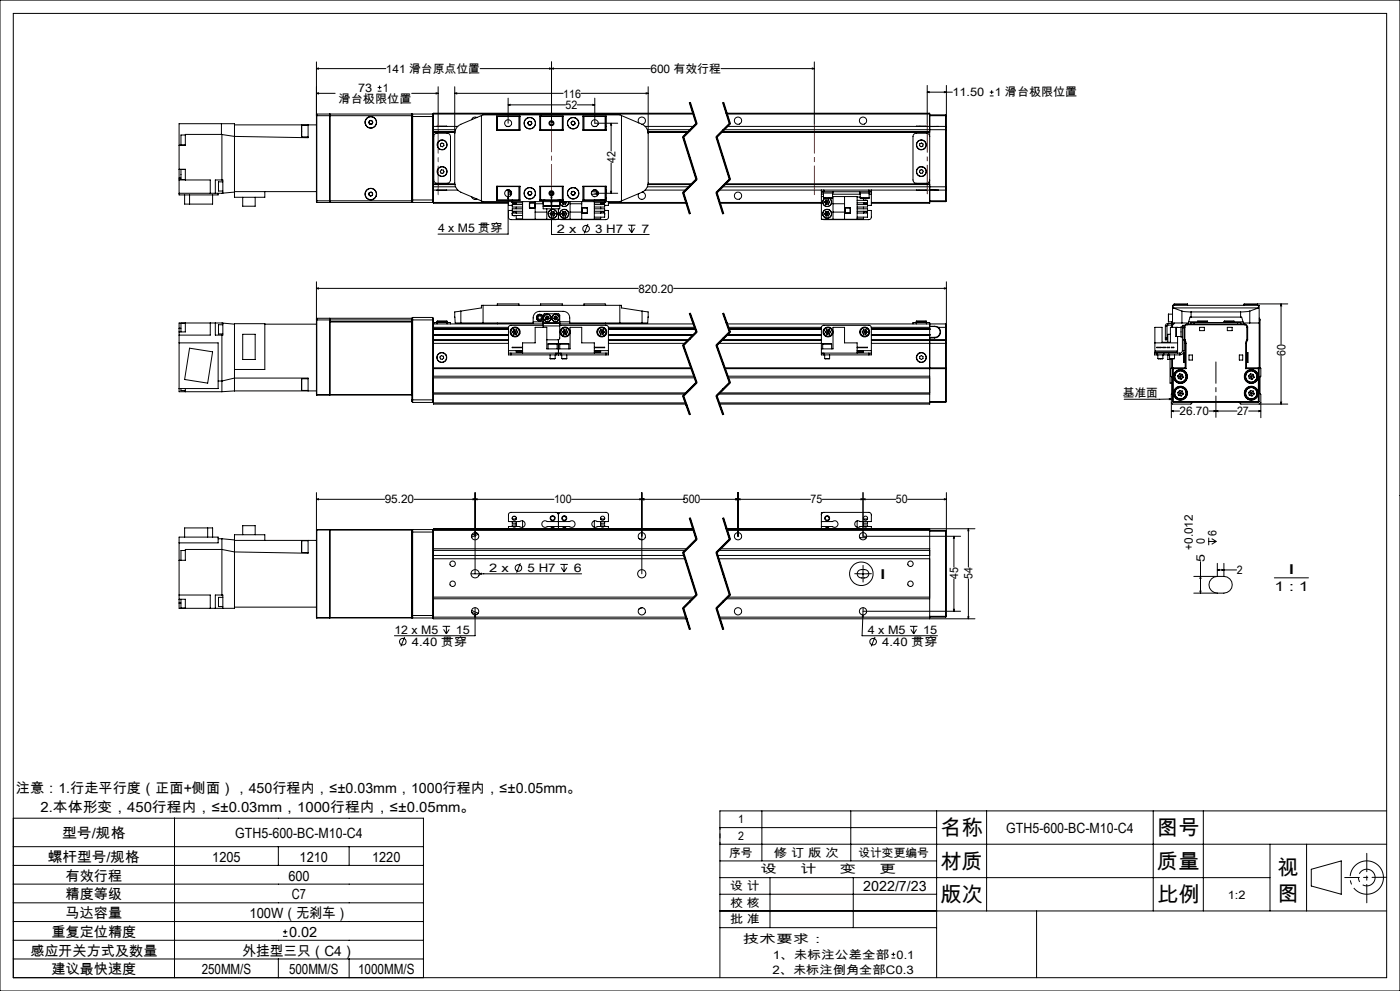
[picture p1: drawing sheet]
<svg xmlns="http://www.w3.org/2000/svg" width="420mm" height="297mm" viewBox="0 0 420 297" stroke-linecap="round" stroke-linejoin="round" font-family="sans-serif">
<g fill="none" stroke="#000" stroke-width=".3">
<path d="M0 0h420v297h-420zM4 4h412v289h-412zM94.9 18.6v41.6M165.5 18.6v18.3M244.3 18.6v18.8M66.4 37.1v3.2M70.3 37.4h24.6M90.5 37.5v3.5M90.5 37.5h1.9M92.4 37.4v3.9l-22.1-.4-3.7-.6M94.9 20.6l.6-.2v.3zM94.9 28l.6-.2v.3z"/>
<path d="M94.9 28h5.6M94.9 20.6h20.8M95 34.2v26.5M95 34.2l-.1 .5h28.6M95 34.2h28.5M98.9 34.3l-.1 26.4M98.9 34.3v26.3M98.9 34.3l.1 26.4M110.7 36.8l.3 .4M110.9 36.2l-.2 .6M111.4 36.1l.4 .5M111.4 36.1l-.5 .1"/>
<path d="M111.6 37.1l-.6 .1M111.8 36.6l-.2 .5M113.3 27.3h1.1M113.3 26.2h1.1M113.9 25.6v1.2M123.5 34.7v25.5M123.5 28h7.9M123.5 34.2v.5M123.5 34.4v.5M123.5 34.2v.2M123.5 34.9v25M123.5 34.9h6.5"/>
<path d="M123.8 34.2v26.5M123.8 34.2h6M123.8 34.2l-.3 .2M129.8 34.2v26.5M129.8 34.2l.2 .2M130 34.4v.5M130 34.2v.2M130 34.9v25M130 37.9h7.3M130 39.6h6.5M130 39.7h6.5M130 34.2h78"/>
<path d="M130 38.9h6.7M130 39.5h6.5M130.8 27.8l.6 .2-.6 .1zM131.1 37.9h2.9M131.4 26v11.4M136.4 28l.6-.2v.3zM136.4 26l.1 29.4 .4 1.1 .9 .8 6.6 2.9M136.4 28h32.5M143.1 35.2h-.2a1.1 1.1 0 0 0-1.4 .7M144.4 34.6l-6.1 2.6a3.1 3.1 0 0 0-1.9 2.8M144.4 34.6v25.6M144.4 34.6l.5-.2h41l.5 .2"/>
<path d="M149 37.9h.2M149 38.9h.2M149 34.8h7v4.2h-7zM149.2 38.9h6.8M152 37.9h.9M152.4 31.4l.6-.1v.3zM152.4 29.4v7.5M152.4 31.4h17.3M155.7 34.9v4M156 34.9h-6.8v4.1M158.4 36.9l.2 .5M158.6 37.4h.6"/>
<path d="M158.7 36.4l-.3 .5M158.7 36.4h.5M159.2 36.4l.3 .5M159.5 36.9l-.3 .5M161.9 34.8h7v4.2h-7zM161.9 34.9h7M161.9 38.9h7M162.2 34.9v4M162.3 34.8l.1 .1M164.9 20.4l.6 .2-.6 .1zM165.5 20.6l.6-.2v.3zM168.7 34.9v4"/>
<path d="M171.4 36.7l.1 .6M171.5 37.3l.5 .2M171.8 36.3l.6 .2M171.8 36.3l-.4 .4M172.4 36.5l.1 .6M172.5 37.1l-.5 .4M173.2 31.4h5.2M174.3 28h20.2M174.9 34.9h6.8v4.1M174.9 34.8h7v4.2h-7zM174.9 38.9h6.8M175.2 34.9v4"/>
<path d="M177.8 31.3l.6 .1-.6 .2zM178 37.9h.9M178.4 29.4v7.5h6.9M181.5 34.9v4M181.7 37.9h.2M181.7 38.9h.2M183.3 36.9v8.4M183.3 36.9l.2 .6h-.3zM186.4 34.6l6.2 2.6a3.1 3.1 0 0 1 1.9 2.8M186.4 34.6v25.6M191.7 36.9a1.1 1.1 0 0 1 .3-1.7 1.1 1.1 0 0 1 1.6 .6 1.1 1.1 0 0 1-.9 1.4M193.5 37.9h14.6"/>
<path d="M193.9 27.8l.6 .2-.6 .1zM194.2 38.9h13M194.4 39.5h12.1M194.4 39.6h12M194.4 39.7h11.9M194.5 26l-.1 29.4-.5 1.1-.8 .8-6.7 2.9M195.1 20.6h-51.1M206.8 30.8l2 6.3M207 30.7l2 6.4-4 4 4 12.6-4 4 2 6.4M207.1 30.7l2 6.3M207.9 33.9h-77.9v.3M208.8 36.9l-4 4"/>
<path d="M209.1 37.2l-4 4M216.3 20.6h28M216.4 39.7h62.5M216.4 39.6h62.5M216.5 39.5h62.4M216.8 30.8l2 6.3M217 30.7l2 6.4-4 4 4 12.6-4 4 2 6.4M217.1 30.7l2 6.3M217.1 38.9h66.6M217.9 33.9h61v.3M218 34.2h60.9M218.2 37.9h62.2"/>
<path d="M218.8 36.9l-4 4M219.1 37.2l-4 4M243.7 20.4l.6 .2-.6 .1zM274.9 37.9h3M278.2 27.6l.6-.1v.3zM278.2 27.6h7.5M278.2 25.6v11.5M278.9 34.2v4.7M278.9 38.9v17.1M278.9 34.4h4.8M278.9 34.7h4.8M280.4 37.9h-1.5v1"/>
<path d="M280.4 37.9h1.1M280.4 37.9h.1M281.5 37.9h-1.1M281.5 37.9h2.2M283.3 27.5l.6 .1-.6 .2zM283.7 37.9v1M283.7 37.9l.2 .2M283.7 38.9h.2M283.7 34.4l.2 .3h-.2M283.7 34.4v.3M283.7 34.7v3.2M283.7 38.9v17.1"/>
<path d="M283.9 25.6v12.5M283.9 38.1v.8M283.9 38.9v17.1M296.9 28.7h1.2M296.9 27.6h1.2M297.5 27.1v1.1M53.7 50.7v2.7M53.7 50.7v-13.6h16.6v22h9.1v-1.7M53.7 53.4v5h11.7v-.5M53.7 53.9h9.4v4M53.7 50.7h1.9v3.2M53.7 53.4h.6"/>
<path d="M55.4 58.4v2.8h8.4v-2.8M55.6 50.8h-1.3v3h1.3M55.6 40.5h-1.3v3h1.3M56.9 58.4v2.8M66.4 40.3h-10.8v3.2h-1.9M66.4 40.3h.2M66.6 40.3v13.6M66.9 54.5h-1.4v2.8h1.4M66.9 57.9h-13.2M66.9 57.9v-4h-2.3v4M70.3 57.4h24.6M70.3 57.6l-3.4 .3"/>
<path d="M72.8 59.1v2.7h3.8v-2.7M90.5 41h1.9M110.7 58.4l.5 .3M110.8 57.8l-.1 .6M111.3 57.6l.5 .4M111.3 57.6l-.5 .2M111.7 58.5l-.5 .2M111.8 58l-.1 .5M123.5 59.9v.5M123.5 59.9h6.5M130 59.9v.5M130 55.2h6.5"/>
<path d="M130 57h7.3M130 56h6.7M130 55.3h6.5M130.4 40.2l.6-.3h3.1a1.02 1.02 0 0 1 1 1v13a1.02 1.02 0 0 1-1 1h-3a.96 .96 0 0 1-1-1v-13.2zM131.1 57h2.9M132.1 43.2l.5-.3 .5 .2 .1 .5-.5 .4-.5-.2zM132.4 50.9l.6 .1 .2 .5-.3 .5-.6-.1-.2-.5zM141.5 58.9a1.09 1.09 0 0 0 1.6 .7M149 57h.2M149 55.8h7v4.2h-7zM149 56h.2M149.2 55.8v4.1h6.8"/>
<path d="M149.2 55.9h6.8M152 57h.5M152.4 59l.2 .6h-.3zM152.4 56.9v13.3h-21M152.5 57.5h.8M152.5 57h.4M152.5 57.5v.7M152.5 57v.5M152.5 58.2v.8M152.5 59.9v.1M152.5 58.2h.7M153 57.5v.4h.5"/>
<path d="M153.2 57.9v.8M153.3 57.3v.2M153.3 57.5h.1M153.7 59.9v.1M155.7 55.9v4M158.4 58l.3 .4M158.6 57.4l-.2 .6M158.7 58.4h.5M159.2 57.4l.3 .5M159.2 57.4h-.6M159.5 57.9l-.3 .5M161.9 55.8h7v4.2h-7z"/>
<path d="M161.9 59.9h7M161.9 55.9h7M162.2 55.9v4M162.4 59.9l-.1 .1M162.9 59.9v.1M163.4 59.9v.1M164.9 57.9h1M165.2 57.5h.5M165.5 58.7l.1 .6h-.3zM165.5 57.2v13.1h29.3M167.4 59.9v.1M167.9 59.9v.1"/>
<path d="M168.1 59.9l-.1 .1M168.2 59.9l-.1 .1M168.7 55.9v4M168.9 60h-.1M171.4 58.1l.4 .4M171.6 57.5l-.2 .6M172.1 57.4l.4 .4M172.1 57.4l-.5 .1M172.3 58.3l-.5 .2M172.5 57.8l-.2 .5M174.9 55.8h7v4.2h-7zM174.9 55.9h6.8"/>
<path d="M175.2 55.9v4M177.4 58.2h1.8M177.5 57.5h1.9M178 57h.9M178.1 58.9h.2M178.3 59.9v.1M178.4 57.9h6.9M179 57.5v.4h.5M179.2 57.9v.8M180.2 59.9v.1M181.5 55.9v4M181.7 59.4h.2"/>
<path d="M181.7 59.3h.2M181.7 55.8v4.1h-6.8M181.7 57h.2M181.7 57.5h.2M181.7 56h.2M181.7 57.9h.2M181.8 57v.5M183.2 57.3h.3l-.2 .6zM183.3 48.8v9.1M192.7 57.6a1.11 1.11 0 0 1 .9 1.4 1.11 1.11 0 0 1-1.6 .7 1.11 1.11 0 0 1-.3-1.7M193.5 57h12.2M194.2 56h12.5"/>
<path d="M194.4 55.3h13M204.8 41.1l4 12.7M204.8 57.8l2 6.3M205.1 41l4 12.7M205.1 57.7l2 6.3M207.5 55.2h-13.1M208.8 53.6l-4 4M209.1 53.9l-4 4M214.8 41.1l4 12.7M214.8 57.8l2 6.3M215.1 41l4 12.7M215.1 57.7l2 6.3"/>
<path d="M215.7 57h30.7M216.7 56h67M217.4 55.3h61.5M217.5 55.2h61.4M218.8 53.6l-4 4M219.1 53.9l-4 4M246.4 57.5h.8M246.4 57h.8M246.4 57.5v.7M246.4 58.2v7.5h10.7v-6.8h-7.3M246.4 57v.5M246.4 58.9h.7"/>
<path d="M246.4 58.2h.7M246.9 57.5v.4h3v-.4M247.1 59.3h2.7M247.1 57.9v1.4M247.2 57v.5M247.2 57h13.5M247.2 57.5h13.5M247.5 59.4l-.6 .7-.1 .5M247.7 59.4l-.5 .3-.4 .9M247.8 59.9l-.4 .7M247.8 59.9l.7 1.3M248.5 59.9h-.7"/>
<path d="M248.5 59.9l.4 .7M248.5 59.9l-.7 1.3M248.6 59.4a1.3 1.3 0 0 1 .3 2.3 1.3 1.3 0 0 1-2.1-1.1M248.8 59.4a1.35 1.35 0 0 1 .1 2.3 1.35 1.35 0 0 1-2.1-1.1M249.8 57.9v1.4M249.8 58.2h8.3M249.9 58.9v6.8M253.4 58.9v6.8M257.1 59.1h1M257.9 57.5v.4h3v-.4M258.1 59.3v.1M258.1 59.3h2.6"/>
<path d="M258.1 57.9v1.4M258.1 59.4h.1M259 59.4v.6M260.7 57.5h.7M260.7 57h.7M260.7 57v.5M260.7 59.3l-2.6 .1M260.7 57.9v1.4M260.7 58.2h.7M261.4 57h19M261.4 57.5v.7M261.4 57v.5"/>
<path d="M261.4 58.2v3.4h-1.2M274.9 57h3M275.9 43.1l.6-.2 .4 .3v.6l-.6 .2-.4-.4zM276 51l.6-.1 .4 .4-.2 .6-.6 .1-.4-.5zM278.9 40.9a.96 .96 0 0 0-1-1h-3a.96 .96 0 0 0-1 1v13a.96 .96 0 0 0 1 1h3a.96 .96 0 0 0 1-1M278.9 56v4.7M278.9 56v.9h1.5M280.4 56.9l1.1 .1M280.4 57h1.1M280.4 56.9v.1M281.5 57h2.2M283.7 56h.2"/>
<path d="M283.7 56v1M283.7 57v3.2M283.9 56v.7M283.9 56.7l-.2 .3M283.9 56.7v3.5M94.9 60.2l.1 .5M94.9 60.2h28.6M95 60.7h3.8M98.9 60.6h.1M98.9 60.6l-.1 .1M98.9 60.6l.1 .1M99 60.7h24.5"/>
<path d="M123.5 60.2v.5M123.5 60.6h.1M123.5 60.4v.2M123.5 60.6v.1M123.5 60.4l.3 .3M123.8 60.7h6M130 60.7v.2h22.5M130 60.4v.3M130 60.7h22.5M130 60.4l-.2 .3M144.4 60.2l.5 .2h41l.5-.2M152.5 60.4v1.2h1.2"/>
<path d="M153.7 63.1h-1.2l.1 2.3 .7 .4 13.8-.1M153.7 60.7h.1M153.7 60.4v.4M153.7 63.8v.8h3.1M153.7 63.8h3.1M153.7 60.8h3.1M153.7 60.8a.61 .61 0 0 0 .6 .4 .61 .61 0 0 0 .6-.4v.5M153.8 60.9h1M154 64.6h.6M154.9 63.3v.5a.63 .63 0 0 0-.6-.3 .63 .63 0 0 0-.6 .3M154.9 62.1v.5M154.9 64.6v1h1.9"/>
<path d="M156.8 60.4v5.3h21.5v-5.3M156.8 61.3h-3.1v.8h3.1M156.8 62.6h-3.1v.7h3.1M158.8 60.8h1.6v1.6h-1.6zM158.9 60.8h1.5v1.5h-1.5zM160.5 60.4v5.3M160.5 63.6h3.5M160.5 61.1h2.4M162.9 60.4v.3M162.9 61.8v.8h5v-.8M162.9 60.7v1.1M162.9 60.7h.1"/>
<path d="M162.9 61.8h5M163 61.6h2.3M163 60.4v1.2M164 62.6v3.1M165 64.1h1.5M165 64.1l.4 .6M165.3 60.7h.2M165.3 60.4v1.2M165.4 63.4h.8M165.4 64.7h.8M165.4 63.4l-.4 .7M165.4 63.4l.4 .7"/>
<path d="M165.5 61.6l1.4 .1M165.5 61.6h1.4M165.5 60.4v1.2M165.8 64.1l.4 .6M165.8 64.1l-.4 .6M166.2 63.4l.3 .7M166.2 63.4l-.4 .7M166.5 64.1l-.3 .6M166.9 61.6h1M167.5 62.6v3.1M167.9 61.6l-1 .1M167.9 60.7h.1"/>
<path d="M167.9 60.4v1.2M167.9 60.7v1.1M168 60.4a1.3 1.3 0 0 0 1.3 1.5 1.3 1.3 0 0 0 1.3-1.5M168.5 60.6h1.5M168.5 64.1h1.5M168.5 64.1l.4 .6M168.5 60.6l.4 .6M168.6 60.4l-.1 .2M168.9 63.4h.8M168.9 61.2h.8M168.9 63.4l-.4 .7M168.9 64.7h.8"/>
<path d="M168.9 63.4l.4 .7M169.2 60.4l.1 .2M169.3 64.1l.4 .6M169.3 64.1l-.4 .6M169.3 60.6l.4 .6M169.3 60.6l-.4 .6M169.4 60.4l-.1 .2M169.7 63.4l.3 .7M169.7 63.4l-.4 .7M170 60.4v.2M170 64.1l-.3 .6M170 60.6l-.3 .6"/>
<path d="M170.6 60.4a1.36 1.36 0 0 1-1.3 1.5 1.36 1.36 0 0 1-1.4-1.5v.3M171 60.4v5.3M171 63.6h3.5M171 61.1h3.5M174.5 60.4v5.3M174.6 62.3h1.6v1.6h-1.6zM174.7 62.3h1.5v1.5h-1.5zM176.4 67.1l-1.1 2.9M178.3 61.3h3.1v.8h-3.1M178.3 62.6h3.1v.7h-3.1M178.3 63.8h3.1v1.3h-3.1M178.3 60.8h3.1"/>
<path d="M180.2 63.3v.5a.63 .63 0 0 1 .6-.3 .63 .63 0 0 1 .6 .3M180.2 62.1v.5M180.2 65.1v.5h-1.9M180.3 60.9h1M180.4 60h.7M181.4 60.8a.61 .61 0 0 1-.6 .4 .61 .61 0 0 1-.6-.4v.5M181.4 60h.1M181.4 60.4v.3zM181.4 63.9v.3M181.4 63.1h1.1v2.3l-.7 .4-13.9-.1M181.4 60.7h.1M182.5 60.4v1.2h-1.1"/>
<path d="M182.5 60.9h23.5M182.5 60.7h23.3M188.4 67.5h2.2M188.7 68.4l.8 1.3M189.5 67.5v2.2M190.4 68.4l-.9 1.3M215.9 60.7h30.5M215.9 60.9h30.5M247.4 60.6l.4 .6M247.4 60.6h1.5M247.4 64.1l.4 .6M247.8 63.4h.7"/>
<path d="M247.8 63.4l-.4 .7M247.8 63.4l.7 1.3M248.1 64.1h-.7M248.1 64.1h.8M248.1 64.1l-.3 .6M248.5 63.4l.4 .7M248.5 63.4l-.4 .7M248.5 61.2h-.7M248.5 64.7h-.7M248.9 60.6l-.4 .6M248.9 64.1l-.4 .6M249.9 63.6h3.5"/>
<path d="M249.9 61.1h3.5M253.5 62.3h1.6v1.6h-1.6zM255.1 62.3h-1.6v1.5h1.6M257.1 60h3.1v.8M257.1 61.3h3.1v.8h-3.1M257.1 62.6h3.1v.7h-3.1M257.1 63.8h3.1M257.1 60.8h3.1M259 63.3l.1 .5a.63 .63 0 0 1 .6-.3 .63 .63 0 0 1 .5 .3M259 62.1v.5M259 65.1v.5h-1.9M259.2 60.9h1"/>
<path d="M259.3 60h.7M260.2 60.8a.61 .61 0 0 1-.5 .4 .61 .61 0 0 1-.6-.4l-.1 .5M260.2 60.4v.3M260.2 63.9v.3M260.2 63.1h1.2l-.1 2.3-.6 .4-13.9-.1M260.2 63.8v1.3h-3.1M260.2 60.7h.1M261.4 60.7h17.5M278.9 60.7v.2h-17.5M278.9 60.2h4.8M278.9 60.4h4.8M283.7 60.2h.2"/>
<path d="M283.7 60.2v.2M283.9 60.2l-.2 .2M53.7 98.4v1.1M53.7 99.5v17.9h12.9M53.7 98.4h.6M55.6 96.9h-1.3v2.6M55.6 96.8v2.7h-1.9M63.1 96.8v3.6h-9.4M64.6 96.8v3.6h2.3v-3.6M66.9 97.3h-1.4v2.8h1.4M66.9 96.8h-13.2v1.6M66.9 96.8l3.4 .4"/>
<path d="M79.4 97.2h15.5M94.9 86.4l.6-.1v.3zM94.9 84.5v33.8M94.9 86.4h96.6M95 95.4l-.1 .5h35.1M95 95.4v23M95 95.4h3.8M98.8 95.4v23M98.8 95.4l.1 23h24.6M98.9 96.4h24.6zM123.8 95.1v25.5M123.8 95.1l-.3 .3v24.4"/>
<path d="M123.8 95.1h6M129.8 95.1v25.5M129.8 95.1l.2 .3v.5M130 97.1h32.9M130 98.6h22.5M130 98.7h22.5M130 98.1h22.5M130 98.5h22.5M130 95.9v14.3M131.1 96.6l.1 .1M131.1 96.3h3M131.1 96.7h-1v.4"/>
<path d="M131.1 96.6h3M131.1 96.7h3M131.1 96.3v.3M131.1 96.7v.4M134.1 96.6v.1M134.1 96.7h1v.4M134.1 96.3v.3M134.1 96.7v.4M136.4 95h.1M136.5 95l.1 1.8h1.7M138.3 96.8h21.6a3.4 3.4 0 0 1 .6-2.9l1.4-.6h7a1.93 1.93 0 0 1 2 2v1.5h21.7M138.3 93.2l-1.9 .3v1.5"/>
<path d="M138.3 93.2l6.1-.9v-.8h42v.8l6.2 .9M138.3 93.2v3.6M144.9 91.5v5.3M149.2 91.5v-.4h6.5v.4M149.2 96.8v.3M153.8 99.4l.3 .7M153.8 99.4l.8 .1M154.2 98.8l.8 .1M154.2 98.8l-.4 .6M154.2 98.8l.4 .7M154.6 99.5l.7 .1M154.6 99.5l.3 .7"/>
<path d="M154.6 99.5l-.5 .6M155 98.9l.3 .7M155 98.9l-.4 .6M155.3 99.6l-.4 .6M159.9 96.4h3M162.2 91.5v-.4h6.5v.4M162.9 96.9v.8M162.9 96.7v.2M162.9 96.7v-2.3l.4-.4 4.4 .1 .2 .3v2.3M162.9 97.5l-10 .1-.4 .5v7M162.9 96.7h5M162.9 96.9h5"/>
<path d="M162.9 97.7h5M162.9 97.7v.4M163.7 95.1l.1 .6M163.7 95.1l.5 .2M163.8 95.7l.5 .1M164.1 94.7l.5 .2M164.1 94.7l-.4 .4M164.1 94.7l.2 1.1M164.2 95.3l-.4 .4M164.2 95.3l.5 .2M164.6 94.9l.1 .6M164.6 94.9l-.4 .4"/>
<path d="M164.7 95.5l-.4 .3M166.2 95.5l.4 .3M166.3 94.9l-.1 .6M166.3 94.9l.4 .4M166.7 95.3l.4 .4M166.7 95.3l-.5 .2M166.8 94.7l-.5 .2M166.8 94.7l.4 .4M166.8 94.7l-.2 1.1M167.1 95.7l-.5 .1M167.2 95.1l-.1 .6M167.2 95.1l-.5 .2"/>
<path d="M167.9 96.9v.8M167.9 97.7v3.9l-.5 .2h-3.4M167.9 96.7v.2M167.9 97.6h14.3l.3 .5v7M167.9 97.1h40.2M167.9 96.4h3M168.8 99.4l.3 .7M168.8 99.4l.7 .1M169.2 98.8l.8 .1M169.2 98.8l-.4 .6M169.2 98.8l.3 .7M169.5 99.5l.8 .1"/>
<path d="M169.5 99.5l.4 .7M169.5 99.5l-.4 .6M170 98.9l.3 .7M170 98.9l-.5 .6M170.3 99.6l-.4 .6M175.2 91.5v-.4h6.3l.2 .4M179.8 99.4l.3 .7M179.8 99.4l.8 .1M180.2 98.8l.8 .1M180.2 98.8l-.4 .6M180.2 98.8l.4 .7M180.6 99.5l.7 .1"/>
<path d="M180.6 99.5l.3 .7M180.6 99.5l-.5 .6M181 98.9l.3 .7M181 98.9l-.4 .6M181.3 99.6l-.4 .6M181.7 96.8v.3M182.5 98.6h26.1M182.5 98.7h26.2M182.5 98.1h25.9M182.5 98.5h26.1M185.9 91.5v5.3M192.6 93.2l1.9 .3-.2 3.3h-1.7"/>
<path d="M192.6 93.2v3.6M202.1 86.4h81.8M206.8 94l2 5.5M207 93.9l2 5.6-4 4 4 11.2-4 4 2 5.6M207.1 93.8l1 2.8M208.1 96.6l1 2.8zM208.8 99.4l-4 4M209.1 99.6l-4 4M216.8 94l2 5.5M217 93.9l2 5.6-4 4 4 11.2-4 4 2 5.6M217.1 93.8l2 5.6M218.1 97.1h65.6"/>
<path d="M218.4 98.1h28M218.6 98.5h27.8M218.6 98.6h27.8M218.7 98.7h27.7M218.8 99.4l-4 4M219.1 99.6l-4 4M247.6 99.6l.5 .6M248 98.9l-.4 .7M248 98.9l.4 .6M248.4 99.5l-.8 .1M248.4 99.5l.4 .6M248.4 99.5l-.3 .7"/>
<path d="M248.7 98.8l-.7 .1M248.7 98.8l.5 .6M248.7 98.8l-.3 .7M249.2 99.4l-.4 .7M249.2 99.4l-.8 .1M258.7 99.5l.3 .7M258.7 99.5h.7M259 98.8h.8M259 98.8l-.3 .7M259 98.8l.4 .7M259.4 99.5h.7M259.4 99.5l.4 .7"/>
<path d="M259.4 99.5l-.4 .7M259.8 98.8l.3 .7M259.8 98.8l-.4 .7M260.1 99.5l-.3 .7M261.4 98.1h17.5M261.4 98.6h17.5M261.4 98.7h17.5M261.4 98.5h17.5M274.9 96.3h3M274.9 96.6l.1 .1M274.9 96.7h-1v.4M274.9 96.6h3"/>
<path d="M274.9 96.3v.3M274.9 96.7v.4M274.9 96.7h3M277.9 96.6l-.1 .1M277.9 96.7h1v.4M277.9 96.3v.3M277.9 96.7v.4M278.9 97.1v1M278.9 98.5v.1M278.9 98.6h.1M278.9 97.1v.7h1.5M278.9 98.1v.4"/>
<path d="M278.9 98.6v1.8M278.9 97.9h1.5M280.4 97.9a1.62 1.62 0 0 1 1.6 1.6 1.62 1.62 0 0 1-1.6 1.6M280.4 97.8l1.1 .3M280.4 97.8v.1M281.5 98.1a1.77 1.77 0 0 1 .6 2 1.77 1.77 0 0 1-1.7 1.2M281.5 98.1h2.2M283.3 86.3l.6 .1-.6 .2zM283.7 97.1v1M283.7 97.1l.2 .2v.8h-.2M283.7 98.1v3.7M283.9 84.5v17.3"/>
<path d="M349.6 97.7h.5M349.6 97.7v3.6M350.1 97.7v3.6M350.3 96.9l-.5 .3-.2 .5M350.3 97.4l-.2 .3M350.3 96.9v.5M350.5 94.2l.1 2.2M350.5 94.2h.1M350.6 94.2h-.1M350.6 94.2v2.2M350.6 96.4h1.2M350.6 94.2h1.2"/>
<path d="M351.5 96.4v1.7M351.8 96.7l-.2 .2h-1.3M351.8 97.4v.7M352 92.3h25.5M352 92.3l2.6 .9M352 91.5v.8M352.2 96.8l-.4 .6h-1.5M352.2 91.5v-.4h4.1v.4M352.2 91.3h4.1M352.8 98.1v2.8M352.8 98.1h1.5M353.3 98.1h-2.2v4.5h-2.5v-4.5h-2.1v7.7"/>
<path d="M354.6 93.2l2.7 .3M354.6 96.8h-2.8v-5.3h26v18.7M354.6 93.2v3.6M354.7 98h-.4v3h.4M354.7 98.2h.5M354.7 98.2v6.9M355.2 98.1v-.6h-.5v.7M355.2 98.1h.3M355.2 98.1v7M355.5 98.1v3.7M356.2 97.1a1.02 1.02 0 0 0-1 1M356.2 97.1v.2"/>
<path d="M356.2 97.3l-.6 .4-.1 .4M356.2 97.1h17.1M356.2 97.3h17.1M356.6 96.4h2.7M357.3 95h-.3l-.5 1.8h-1.9M357.3 93.5h14.9M357.3 95h14.9M357.3 93.5v1.5M358.2 96.7h-.9v.4M358.2 96.7h13.1M358.2 96.7v.4M359.3 96.3h3"/>
<path d="M359.3 96.6v.1M359.3 96.6h3M359.3 96.3v.3M359.9 98.1h1.4v1h-1.4zM362.3 96.6l-.1 .1M362.3 96.3v.3M367.2 96.3h3M367.2 96.6l.1 .1M367.2 96.6h3M367.2 96.3v.3M368.2 98.1h1.4v1h-1.4zM370.2 96.6v.1"/>
<path d="M370.2 96.4h2.7M370.2 96.3v.3M371.3 96.7h1v.4M371.3 96.7v.4M372.2 95h.3l.5 1.8h1.9M372.2 93.5v1.5M373.2 91.3h4.1M373.3 97.3l.6 .4 .2 .4M373.3 97.1a1.02 1.02 0 0 1 1 1M373.3 97.1v.2M374.1 98.1h.2M374.1 98.1v3.7"/>
<path d="M374.3 98.1v3.7M374.9 93.2l-2.7 .3M374.9 96.8h2.9M374.9 93.2v3.6M377.3 91.1v.4M377.5 92.3l-2.6 .9M377.5 91.5v.8M377.8 95.4l.2 .5M377.8 95.9h.2M378 95.9v14.3M384.3 91.1v12.1M384.3 91.1l.2 .6h-.3z"/>
<path d="M386.3 91.1h-13.1v.4M53.7 102.8h11.7v13.6h-11.7M54.3 116.4v.6h1.3M55.6 116.4v1M56.9 104.3l6.9 1.1-1.5 9.4-6.9-1.1zM65.4 114.2h1.2l3.7-.9h22.1v3.9M66.6 100.4v17M70.3 110.7h9.1v-13.7h-9.1v20.2M70.3 117.2h24.6M70.3 117.2l-3.7 .2M72.8 100.2h3.8v7.5h-3.8zM90.5 113.5v3.5"/>
<path d="M90.5 113.5h1.9M90.5 117h1.9M94.9 118.3l.1 .1M95 118.4h3.8M123.5 118.2v-22.8h-24.5l-.2 23M123.5 118.2l-28.6 .1M123.5 118.2v.1M123.5 119.8l.3 .8M123.5 119.8h6.5M130 110.2v.3M130 110.5v10.6h75.8M130 110.5h77.4"/>
<path d="M130 112.7h78.2M130 113.2h78.4M130 110.2h77.4M130 117.8h75.9M130 118.1h75.5M130 100.4h22.5M130 100.3h22.5M130 101.8h22.5M130 102.1h22.5M130 102.9h22.5M130 100.5h22.5M132 107l.4-.4 .6 .1 .1 .6-.4 .4-.6-.1z"/>
<path d="M152.5 105.8h.8M152.5 105.8v.6h.8M152.5 105.1v.7M152.5 105.1h4.3M153.3 105.8h13.5M153.3 106.4h13.5M153.3 105.8v.6M154.1 100.1l.8 .1M156.8 105.8v-3h3.7v-4.7h3.5v6.5h7v-6.5h3.5v4.7h3.8v3M156.8 105.2h-1.9v.3h1.9M156.8 104.1h-3.1l3.1 .1M164.4 103.1h2.7"/>
<path d="M164.4 103.1v1.5M165 107.5h1.5M165 106.4v1.1M166.5 106.4v1.1M166.8 105.8h1.5M166.8 106.4h.7M166.8 105.8v.6M167.1 103.1v1.5M167.5 106.4h.8M167.5 101.8v4.6M167.9 103.1h2.7M167.9 103.1v1.5"/>
<path d="M168.3 105.8h13.5M168.3 106.4h13.5M168.3 105.8v.6M168.5 107.5h1.5M168.5 106.4v1.1M169.1 100.1l.8 .1M170 106.4v1.1M170.6 103l-2.7 .1M170.6 103.1h.1M170.6 103.1v1.5M178.3 105.2h1.9v.3h-1.9M178.3 104.1h3.1l-3.1 .1"/>
<path d="M178.3 105.1h4.2M180.1 100.1l.8 .1M181.8 105.8h.7M181.8 105.8v.6M182.5 105.8v.6h-.7M182.5 105.1v.7M182.5 100.4h25.6M182.5 100.3h25.7M182.5 101.8h24.2M182.5 102.1h23.9M182.5 102.9h23.1M182.5 100.5h25.5"/>
<path d="M204.8 103.5l4 11.2M204.8 118.7l2 5.6M205.1 103.4l4 11.2M205.1 118.6l2 5.6M208.8 114.5l-4 4M209.1 114.8l-4 4M214.8 103.5l4 11.2M214.8 118.7l2 5.6M215.1 103.4l4 11.2M215.1 118.6l2 5.6M215.5 118.1h63.4M215.5 102.9h30.9"/>
<path d="M215.9 117.8h63M216.4 102.1h30M216.7 101.8h29.7M217.3 110.2h66.4M217.5 110.5h66.2M218 100.5h28.4M218.1 100.4h28.3M218.2 100.3h28.2M218.2 112.7h60.7M218.4 113.2h60.5M218.8 114.5l-4 4M219.1 114.8l-4 4"/>
<path d="M246.4 105.8h.8M246.4 104.6h3.5v-6.5h3.5v4.7h3.7v3M246.8 103h.1M246.8 103.1h.1M246.8 103.1h2.7M246.8 103.1v1.5M246.8 103h2.6M247.2 105.8h13.5M247.2 105.8v.6M247.2 106.4h13.5M247.4 107.5h1.5M247.4 106.4v1.1"/>
<path d="M248.8 100.1l-.7 .1M248.9 106.4v1.1M249.5 103.1h.1M249.5 103.1v1.5M257.1 105.2h1.9v.3h-1.9M257.1 104.1h3.1l-3.1 .1M257.1 105.1h4.3M259 100.2h.8M260.7 105.8h.7M260.7 105.8v.6M261.4 105.1v-6.9l-.5-.7h-13.9l-.6 .6v8.3h.8M261.4 105.8v.6h-.7"/>
<path d="M261.4 105.1v.7M261.4 100.4h17.5M261.4 100.3h17.5M261.4 101.8h22.3M261.4 102.1h22.3M261.4 102.9h22.3M261.4 100.5h17.5M275.9 106.9l.5-.3 .5 .3v.6l-.5 .2-.5-.3zM278.9 100.5v20.6h-63.1M278.9 100.4v.1M278.9 100.4h.1M278.9 101.3h1.5"/>
<path d="M278.9 101.1h1.5M280.4 101.1v.2M283.7 110.2l.2 .3h-.2M283.7 110.2v.3M283.7 101.8h.2M283.7 101.8v.3M283.7 102.1v.8M283.7 102.9h.2M283.7 102.9v7.3M283.7 110.5v9.8M283.9 101.9l-.2 .2M283.9 101.8v.1"/>
<path d="M283.9 101.9v1M283.9 102.9v17.4M346.5 102.8h6.8M346.6 105.2h6.5v.3h-6.5zM347.1 104.1l1.2 .1zM347.1 105.8h-.7v.6h.7M347.1 105.8h6.8M347.1 106.4h2M347.1 105.8v.6M347.3 107.5h1.6M347.3 106.4v1.1M348.9 104.1l.7 .1z"/>
<path d="M348.9 106.4v1.1M349.1 106.4h1.5M349.1 105.8v.6M349.6 101.3v.5h.5v-.5M349.6 101.3h.5M350.1 104.1l.8 .1zM350.3 106.4v1.3h1.2M350.6 106.4h3.3M350.6 105.8v.6M350.8 119.4l.6 .2-.6 .2zM350.9 107.5h1.5M350.9 106.4v1.1"/>
<path d="M351 107.7v7.1h.5M351.1 100.2h-.8v2.4M351.4 119.6l-14.1 .1M351.4 104.1l.7 .1zM351.5 110.2l-.2 .2v2.3l.5 .5M351.5 110.2h4.1M351.5 107.6v2.6M351.5 113v5M351.8 110.5l.2-.3v.3M351.8 110.5h.2M351.8 117.8l-.4 .3v7.1M351.8 107.6v2.6"/>
<path d="M351.8 110.5v9.8M352 110.5h3.8M352 110.5v9.8M352.4 106.4v1.1M352.8 100.9h1.5M353.3 100.9v4.9M353.3 112.6l.2 .8M353.3 112.6l.8 .3M353.3 117.6l.2 .9M353.3 117.6l.8 .3M353.5 113.4l.9 .3M353.5 118.5l.9 .2"/>
<path d="M353.9 112l.8 .2M353.9 112l-.6 .6M353.9 112l.2 .9M353.9 117l.8 .2M353.9 117l-.6 .6M353.9 117l.2 .9M353.9 105.8v.6M354.1 112.9l-.6 .5M354.1 112.9l.9 .2M354.1 112.9l.3 .8M354.1 117.9l-.6 .6M354.1 117.9l.3 .8"/>
<path d="M354.1 117.9l.9 .2M354.7 105.1l-.3 .6-.5 .1M354.7 105.1h.5M354.7 112.2l.3 .9M354.7 112.2l-.6 .7M354.7 117.2l.3 .9M354.7 117.2l-.6 .7M355 113.1l-.6 .6M355 118.1l-.6 .6M355.2 105.1a1.33 1.33 0 0 1-1.3 1.3M355.2 105.7v3M355.2 108.7h.3"/>
<path d="M355.2 105.7h.3M355.3 102.1l.3 .8M355.5 101.8v.1M355.5 101.8h-.3l.1 .3M355.5 105.7h.1M355.5 101.9l.3 1M355.5 101.9l-.2 .2M355.5 105.7v3M355.6 108.6l-.1 .1M355.6 102.9h.2M355.6 110.2l.2 .3M355.6 102.9v7.3"/>
<path d="M355.8 102.9v7.6M356.7 106.4h1v1.5h-1zM371.8 106.4h1v1.5h-1zM373.7 102.9h.2M373.7 110.5h3.8M373.7 102.9v7.6M373.9 108.6l.1 .1M373.9 110.2l-.2 .3M373.9 110.2h4.1M373.9 102.9v7.3M374 105.7h-.1M374 101.9l-.3 1"/>
<path d="M374 101.9l.2 .2M374 105.7v3M374 108.7h.3M374 105.7h.3M374.1 101.8h.2M374.1 101.8l-.1 .1M374.2 102.1l-.3 .8M374.3 105.7v3M374.3 101.8l-.1 .3M374.5 112.6l.3 .8M374.5 112.6l1.7 .5M374.5 117.6l.3 .9"/>
<path d="M374.5 117.6l1.7 .5M374.8 113.4l.8 .3M374.8 118.5l.8 .2M375.1 112l-.6 .6M375.1 112l.9 .2M375.1 112l.3 .9M375.1 117l.9 .2M375.1 117l-.6 .6M375.1 117l.3 .9M375.4 112.9l.2 .8M375.4 112.9l-.6 .5M375.4 117.9l-.6 .6"/>
<path d="M375.4 117.9l.2 .8M376 112.2l.2 .9M376 112.2l-.6 .7M376 117.2l.2 .9M376 117.2l-.6 .7M376.2 113.1l-.6 .6M376.2 118.1l-.6 .6M377.5 110.5v-.3l.3 .3M377.5 110.5h.3M377.5 110.5v9.8M377.8 117.8l.4 .4v7M377.8 110.5v9.8"/>
<path d="M378 110.2l.2 .2v2.3l-.4 .5M378 113v5M384.3 106.7v14.4M123.8 120.6h6M130 120.8h75.7M130 120.3l-.2 .3M215.7 120.8h63.2M278.9 120.3h4.8M278.9 120.6h4.8M283.7 120.3h.2M283.7 120.3v.3M283.9 120.3l-.2 .3"/>
<path d="M351.4 123.2h2.5M351.4 123.2l.6-.2v.4zM351.8 120.3h.2M351.8 120.3l.2 .3M352 120.3v.3M352 120.3h25.5M352 120.6h25.5M357.8 120.6l-.5 .5h-5.5l-.4-.3M362.7 123.2h8.4M364.2 123l.6 .2-.6 .2zM364.8 123.2l.6-.2v.4zM371.8 120.6l.5 .5h14"/>
<path d="M374.6 123.2h3.6M377.5 120.3v.3M377.5 120.3h.3M377.6 123l.6 .2-.6 .2zM377.8 120.3l-.3 .3M378.2 120.6l-.4 .5M384.2 120.5h.3l-.2 .6zM62.3 158.2v2.8M94.9 149.6l.6-.1v.3zM94.9 149.6h20.5M94.9 147.6v37.5M95 158.7v26.5"/>
<path d="M95 158.7l28.5 .2M95 158.7h3.8M98.8 158.7v26.5M123.5 158.9v26.2M123.5 159v.5M123.5 159v-.3h-24.6v26.5h24.6v-.2M123.5 159.5v25M123.5 158.8v.1M123.5 159.5h6.5M123.8 158.7v26.5M123.8 158.7h6M123.8 158.7l-.3 .3"/>
<path d="M124.2 149.6h42M129.8 158.7v26.5M129.8 158.7l.2 .3h78.1M130 158.6h78M141.9 149.5l.6 .1-.6 .2zM142.5 149.6l.6-.1v.3zM142.5 147.6v24.4M143.1 159.7l-1.6 .7M152.5 158.5v-.7h3.3a1.03 1.03 0 0 0 1.4 0 1.03 1.03 0 0 0 0-1.5 1.03 1.03 0 0 0-1.4 0h-3.3l.1-2.4 .5-.3h13.8l.4 .2 .2 .5 .2-.5 .4-.2h13.8l.5 .3 .1 2.4h-3.2a1.03 1.03 0 0 0-1.5 0 1.03 1.03 0 0 0 0 1.5 1.03 1.03 0 0 0 1.5 0h3.2v.7M153.7 155.1v.4M153.7 156.3v.5h1.2M153.7 155.5h1.2"/>
<path d="M153.8 158.5l.5-.3 .5 .3M154 154.8h.6M154.9 155.1v.4M154.9 156.3v1.5M154.9 157.3h-1.2v.5M156.8 156.1v1.9M162.7 156.5a1.14 1.14 0 0 1 1.6-.2h6.5a1.03 1.03 0 0 1 1.4 0 1.03 1.03 0 0 1 0 1.5 1.03 1.03 0 0 1-1.4 0h-6.5a1.02 1.02 0 0 1-1.4 0 1.02 1.02 0 0 1-.2-1.3zM165.1 158.5l.7-.4 .6 .4M165.3 158.5l.5-.3 .5 .3M167.1 153.7h.8M167.5 153.7v4.8M168.6 158.5l.7-.4 .6 .4"/>
<path d="M168.8 158.5l.5-.3 .5 .3M178.3 156.1v1.9M180.2 155.1v.4M180.2 156.3v1.5M180.2 157.3h1.2v.5M180.2 155.5h1.2M180.3 158.5l.5-.3 .5 .3M181.4 155.1v.4M181.4 156.3v.5h-1.2M191.9 149.5l.6 .1-.6 .2zM192.5 149.6l.6-.1v.3zM192.5 147.6v24.4"/>
<path d="M204.8 149.6h-33.3M205 149.6h.1M206.8 155.3l2 6.4M207 155.3l2 6.3-4 4 4 12.7-4 4 2 6.3M207.1 155.2l1 3.2M207.9 158.5h-77.9v27h76M208.1 158.4l1 3.2zM210.1 149.6h33.1M216.8 155.3l2 6.4M217 155.3l2 6.3-4 4 4 12.7-4 4 2 6.3M217.1 155.2l2 6.4M218 158.6h60.9"/>
<path d="M218.1 159h65.6M220.8 149.5l.6 .1-.6 .2zM221.4 149.6l.6-.1v.3zM221.4 147.6v13.1M246.4 156.3h3.3a1.03 1.03 0 0 1 1.4 0 1.03 1.03 0 0 1 0 1.5 1.03 1.03 0 0 1-1.4 0h-3.3M246.4 154.3l.1-.4 .5-.3h13.8l.4 .2 .2 .5v2h-3.2a1.03 1.03 0 0 0-1.5 0 1.03 1.03 0 0 0 0 1.5 1.03 1.03 0 0 0 1.5 0h3.2v.7M246.8 153.7h-.4v4.8M247.5 158.5l.6-.4 .7 .4M247.7 158.5l.4-.3 .5 .3M257.1 156.1v1.9M258.3 149.5l.6 .1-.6 .2zM258.9 149.6l.6-.1v.3z"/>
<path d="M258.9 147.6v13.1h29.3M259 155.1v.4M259 156.3v1.5M259 157.3h1.2v.5M259.1 155.5h1.1M259.2 158.5l.4-.3 .6 .3M260.2 155.1v.4M260.2 156.3v.5h-1.2M268.7 149.6h-22M272.3 149.6h11.6M278.9 158.5v27M278.9 159.2h4.8"/>
<path d="M283.3 149.5l.6 .1-.6 .2zM283.7 159l.2 .2h-.2M283.7 159v.2M283.7 159.2v25.5M283.9 147.6v37.1M290.5 158.5l.2 .6h-.3zM290.5 158.5v11.5M292.5 158.5h-74.6M53.7 179.6v1.1M53.7 162.7h11.7v-1.7h-11.7v18.6M53.7 178.3h9.4v4M53.7 179.6h1.9v2.7"/>
<path d="M54.3 179.6v2.6h1.3M55.4 161v-2.8h8.4v2.8M55.6 165h-1.3v2.9M65.4 161.5h1.2M66.6 161.5v16.8M66.6 161.5l3.7 .3M66.9 179h-1.4v2.8h1.4M70.3 162h24.6M72.8 160.3v-2.8h3.8v2.8M79.4 162v-1.7h-9.1v22h-16.6v-1.6M90.5 162.1v3.5M90.5 162.1h1.9"/>
<path d="M90.5 165.6h1.9M92.4 162v3.8l-22.1-.4-3.7-.7h-11v3.2h-1.9M130 167.4l75.5 .1M130 179.5h77.8M130 179h78.3M130 164.5h76.1M130 165h75.6M141.3 172h33.2M143.5 160.1l-2 .9M143.8 172l.6-.2v.3zM156.1 168.8l-1.1 2.8M168.1 169.2h2.3"/>
<path d="M168.4 170.1l.8 1.3M169.2 169.2v2.2M170.1 170.1l-.9 1.3M191.7 161.4l.9 .4M204.8 165.7l4 12.6M205.1 165.6l4 12.6M205.2 166.5h-75.2M208.8 161.5l-4 4M208.8 178.2l-4 4M209.1 161.7l-4 4M209.1 178.4l-4 4M214.8 165.7l4 12.6"/>
<path d="M215.1 165.6l4 12.6M215.2 166.5h63.7M215.5 167.5h63.4M215.6 165h63.3M216.1 164.5h62.8M217.8 179.5h61.1M218.3 179h60.6M218.8 161.5l-4 4M218.8 178.2l-4 4M219.1 161.7l-4 4M219.1 178.4l-4 4M257.5 171.1a2.19 2.19 0 0 1 3.1 .4 1.25 1.25 0 0 1-1.2 1.7 1.75 1.75 0 0 1-2.2-.8l-.1-.4z"/>
<path d="M257.7 172h2.4M257.9 161.1h2M258.9 170.7v2.5M286.2 160.7v9.3M286.2 173.5v9.7M286.2 160.7l.1 .6h-.3zM290.5 173.5v12M358.1 172.8h9.1M360 177.2h.3l-.1 .6zM360.2 168.3v9.5M360.2 172.8l.1 .6h-.3zM362.6 161.1v2.3"/>
<path d="M362.6 162.3h2.3M363.5 161.4l1.4 .9M364.9 162.3l-1.4 .8M365.2 170.8l.6-.1v.3zM365.2 168.8v4a2.5 2.5 0 0 0-2.5 2.5 2.5 2.5 0 0 0 2.5 2.5M365.2 170.8h5.8M366.6 170.7l.6 .1-.6 .2zM367.2 168.8v4M367.2 172.8a2.5 2.5 0 0 1 2.5 2.5 2.5 2.5 0 0 1-2.5 2.5h-9.1M382.3 173.2h10.2M53.7 180.7h.6M64.6 182.3v-4h2.3v4"/>
<path d="M70.3 182h24.6M94.9 185.1l.1 .1M95 185.2h3.8M121.4 190.9l-1.1 2.8M123.5 185.1h-28.6M123.5 185.1h.1M123.5 184.5v.5M123.5 184.5h6.5M123.5 185l.3 .2M123.8 185.2h6M132.8 187.7h2.2M133.1 188.6l.8 1.4"/>
<path d="M133.9 187.7v2.3M134.8 188.6l-.9 1.4M141.5 183.5l1.6 .7M141.5 182.9l2 .9M142.5 184.3l.2 .6h-.3zM142.5 182.1v8.4h-24.2M192.6 182.1l-.9 .4M204.8 182.3l2 6.4M205.1 182.2l2 6.4M205.8 185h-75.8l-.2 .2M214.8 182.3l2 6.4M215.1 182.2l2 6.4"/>
<path d="M215.8 185h67.9M258.9 184.3l.1 .6h-.3zM258.9 184.3l-.3 6.2h22.6M258.9 183.2h29.3M258.9 182.1v2.2M262.5 190.9l-1.1 2.8M273 187.7h2.2M273.3 188.6l.8 1.4M274.1 187.7v2.3M275 188.6l-.9 1.4M278.9 184.7h4.8M283.7 184.7h.2"/>
<path d="M283.7 184.7v.3M283.9 184.7l-.2 .3M286 182.6h.3l-.1 .6zM290.4 184.9h.3l-.2 .6zM292.5 185.5h-76.6M4 245.2h123v47.8M4 253.7h123M4 259.4h123M52.4 245.2v47.8M83.5 253.7v5.7M104.7 253.7v5.7M216 253h200"/>
<path d="M216 248h65M216 258h65M228.6 243v15M255.2 243v15M281 243v50M296 243v30M346 243v30M361 243v30M381 253v20M392 253v20M416 243h-200v50M4 265h123"/>
<path d="M4 270.6h123M4 276.2h123M84.9 279.3h1.3M85.5 278.6v1.3M216 278h65M216 273h200M216 263h165M216 268h65M231 263v15M256 263v15M311 273v20M393.4 260.5l9-2.5v10l-9-2.5z"/>
<path d="M4 281.8h123M4 287.4h123M83.5 287.4v5.6M84.9 280.6h1.3M104.7 287.4v5.6M267.4 287.2h1.2M267.4 286h1.2M268 285.5v1.1"/>
<circle cx="111.2" cy="36.7" r="1.68"/>
<circle cx="111.2" cy="36.7" r="1.75"/>
<circle cx="152.5" cy="36.9" r="1.05"/>
<circle cx="158.9" cy="36.9" r="1.68"/>
<circle cx="159" cy="36.9" r="1.73"/>
<circle cx="165.4" cy="36.9" r=".51"/>
<circle cx="165.4" cy="36.9" r=".75"/>
<circle cx="171.9" cy="36.9" r="1.74"/>
<circle cx="171.9" cy="36.9" r="1.68"/>
<circle cx="178.5" cy="36.9" r="1.05"/>
<circle cx="221.4" cy="36.2" r="1.09"/>
<circle cx="258.9" cy="36.2" r="1.09"/>
<circle cx="111.2" cy="58.2" r="1.68"/>
<circle cx="111.2" cy="58.2" r="1.74"/>
<circle cx="132.6" cy="43.4" r="1.42"/>
<circle cx="132.6" cy="51.4" r="1.5"/>
<circle cx="132.6" cy="51.4" r="1.43"/>
<circle cx="132.6" cy="43.4" r="1.5"/>
<circle cx="152.5" cy="57.9" r="1.05"/>
<circle cx="158.9" cy="57.9" r="1.68"/>
<circle cx="158.9" cy="57.9" r="1.72"/>
<circle cx="165.4" cy="57.9" r=".51"/>
<circle cx="165.4" cy="57.9" r=".74"/>
<circle cx="171.9" cy="57.9" r="1.72"/>
<circle cx="172" cy="57.9" r="1.67"/>
<circle cx="178.5" cy="57.9" r="1.05"/>
<circle cx="221.4" cy="58.7" r="1.1"/>
<circle cx="276.4" cy="43.4" r="1.5"/>
<circle cx="276.4" cy="51.4" r="1.42"/>
<circle cx="276.4" cy="43.4" r="1.41"/>
<circle cx="276.4" cy="51.4" r="1.51"/>
<circle cx="165.8" cy="64.1" r="1.3"/>
<circle cx="165.8" cy="64.1" r="1.35"/>
<circle cx="169.3" cy="64.1" r="1.3"/>
<circle cx="169.3" cy="64.1" r="1.35"/>
<circle cx="175.8" cy="68.6" r=".99"/>
<circle cx="248.2" cy="64.1" r="1.35"/>
<circle cx="248.2" cy="64.1" r="1.29"/>
<circle cx="154.5" cy="99.5" r="1.3"/>
<circle cx="154.5" cy="99.5" r="1.36"/>
<circle cx="154.5" cy="99.5" r="1.5"/>
<circle cx="161.9" cy="95.2" r=".99"/>
<circle cx="161.9" cy="95.2" r=".84"/>
<circle cx="161.9" cy="95.2" r=".5"/>
<circle cx="161.9" cy="95.2" r="1.01"/>
<circle cx="164.2" cy="95.3" r="1.1"/>
<circle cx="164.2" cy="95.3" r="1.14"/>
<circle cx="166.7" cy="95.3" r="1.16"/>
<circle cx="166.7" cy="95.3" r="1.11"/>
<circle cx="169.5" cy="99.5" r="1.3"/>
<circle cx="169.5" cy="99.5" r="1.36"/>
<circle cx="169.5" cy="99.5" r="1.5"/>
<circle cx="180.5" cy="99.5" r="1.3"/>
<circle cx="180.5" cy="99.5" r="1.36"/>
<circle cx="180.5" cy="99.5" r="1.5"/>
<circle cx="248.4" cy="99.5" r="1.3"/>
<circle cx="248.4" cy="99.5" r="1.35"/>
<circle cx="248.4" cy="99.5" r="1.49"/>
<circle cx="259.4" cy="99.5" r="1.35"/>
<circle cx="259.4" cy="99.5" r="1.3"/>
<circle cx="259.4" cy="99.5" r="1.49"/>
<circle cx="132.5" cy="107.1" r="1.42"/>
<circle cx="132.5" cy="107.2" r="1.5"/>
<circle cx="276.4" cy="107.1" r="1.43"/>
<circle cx="276.4" cy="107.2" r="1.49"/>
<circle cx="354.1" cy="117.8" r="2.01"/>
<circle cx="354.1" cy="112.8" r="1.75"/>
<circle cx="354.1" cy="117.8" r="1.76"/>
<circle cx="354.1" cy="112.9" r="2"/>
<circle cx="354.1" cy="112.8" r="1.69"/>
<circle cx="354.1" cy="117.8" r="2.1"/>
<circle cx="354.1" cy="112.8" r="2.1"/>
<circle cx="354.1" cy="117.8" r="1.7"/>
<circle cx="375.4" cy="117.8" r="2.01"/>
<circle cx="375.4" cy="112.9" r="2"/>
<circle cx="375.4" cy="112.8" r="1.69"/>
<circle cx="375.4" cy="117.8" r="2.1"/>
<circle cx="375.4" cy="112.8" r="2.1"/>
<circle cx="375.4" cy="117.8" r="1.7"/>
<circle cx="375.4" cy="117.8" r="1.74"/>
<circle cx="154.3" cy="155.3" r=".62"/>
<circle cx="165.8" cy="155.3" r=".6"/>
<circle cx="165.8" cy="155.3" r=".75"/>
<circle cx="169.3" cy="155.3" r=".6"/>
<circle cx="169.3" cy="155.3" r=".75"/>
<circle cx="180.8" cy="155.3" r=".62"/>
<circle cx="248.2" cy="155.3" r=".75"/>
<circle cx="248.2" cy="155.3" r=".6"/>
<circle cx="259.7" cy="155.3" r=".62"/>
<circle cx="135.8" cy="175" r=".84"/>
<circle cx="135.8" cy="169" r=".83"/>
<circle cx="142.5" cy="160.7" r="1.1"/>
<circle cx="142.5" cy="172" r="1.24"/>
<circle cx="155.5" cy="170.2" r=".99"/>
<circle cx="192.5" cy="172" r="1.24"/>
<circle cx="192.5" cy="160.7" r="1.11"/>
<circle cx="221.4" cy="160.7" r="1.11"/>
<circle cx="258.4" cy="172" r="3.5"/>
<circle cx="258.9" cy="160.7" r="1.11"/>
<circle cx="273.1" cy="168.9" r=".82"/>
<circle cx="273.1" cy="175" r=".83"/>
<circle cx="120.8" cy="192.3" r=".98"/>
<circle cx="142.5" cy="183.2" r="1.09"/>
<circle cx="192.5" cy="183.2" r="1.1"/>
<circle cx="221.4" cy="183.2" r="1.1"/>
<circle cx="258.9" cy="183.2" r="1.1"/>
<circle cx="261.9" cy="192.3" r=".99"/>
</g>
<path d="M412.4 262.3a2.5 2.5 0 0 0-4.1-1.1 2.5 2.5 0 0 0 1 4.2 2.5 2.5 0 0 0 3.2-2.9l-.1-.2" fill="none" stroke="#000" stroke-width=".3" stroke-dasharray="30.5 1.3 1.3 1.3" stroke-dashoffset="24.5" stroke-linecap="butt"/>
<path d="M414.8 261.5a5 5 0 0 0-8.3-2 5 5 0 0 0 2.2 8.3 5 5 0 0 0 6.2-6l-.1-.3" fill="none" stroke="#000" stroke-width=".3" stroke-dasharray="30.5 1.3 1.3 1.3" stroke-dashoffset="16.7" stroke-linecap="butt"/>
<g fill="none" stroke="#000" stroke-width=".3" stroke-dasharray="6.3 1.3 1.3 1.3 5.1">
<path d="M207 30.7l2 6.4M209 37.1l-4 4M217 30.7l2 6.4M219 37.1l-4 4M205 57.7l2 6.4M209 53.7l-4 4M215 57.7l2 6.4M219 53.7l-4 4M207 93.9l2 5.6M209 99.5l-4 4M217 93.9l2 5.6M219 99.5l-4 4"/>
<path d="M205 118.7l2 5.6M209 114.7l-4 4M215 118.7l2 5.6M219 114.7l-4 4M207 155.3l2 6.3M217 155.3l2 6.3M209 161.6l-4 4M209 178.3l-4 4M219 161.6l-4 4M219 178.3l-4 4M205 182.3l2 6.3M215 182.3l2 6.3"/>
</g>
<path d="M205 103.5l4 11.2M215 103.5l4 11.2" fill="none" stroke="#000" stroke-width=".3" stroke-dasharray="6.3 1.3 1.3 1.3 5.1" stroke-dashoffset="4.9"/>
<path d="M205 41.1l4 12.6M215 41.1l4 12.6M205 165.6l4 12.7M215 165.6l4 12.7" fill="none" stroke="#000" stroke-width=".3" stroke-dasharray="6.3 1.3 1.3 1.3 5.1" stroke-dashoffset="4.1"/>
<path d="M364.8 108.5v16.6" fill="none" stroke="#000" stroke-width=".3" stroke-dasharray="30.5 1.3 1.3 1.3" stroke-dashoffset="24.1"/>
<path d="M257.7 171.9h-1.3M258.9 170.7v-1.3M258.9 173.2v1.2M260.2 171.9h1.2" fill="none" stroke="#000" stroke-width=".3" stroke-dasharray="30.5 1.3 1.3 1.3"/>
<path d="M410 255.7v14.9" fill="none" stroke="#000" stroke-width=".3" stroke-dasharray="30.5 1.3 1.3 1.3" stroke-dashoffset="25"/>
<path d="M403.4 263l12.6-.1" fill="none" stroke="#000" stroke-width=".3" stroke-dasharray="30.5 1.3 1.3 1.3" stroke-dashoffset="26.1"/>
<path d="M216 248v5" fill="none" stroke="#000" stroke-width=".3" stroke-dasharray="30.5 1.3 1.3 1.3" stroke-dashoffset="29.9"/>
<path d="M131.5 58.4v-21M165.5 57.9v-21M244.3 58.3v-21M278.2 58.1v-21" fill="none" stroke="#f00" stroke-width=".3" stroke-dasharray="30.5 1.3 1.3 1.3" stroke-dashoffset="21.9"/>
<g fill="#000">
<path d="M350.8 119.4l.6 .2-.6 .2z"/>
<path d="M183.3 36.9l.2 .6h-.3zM183.2 57.3h.3l-.2 .6zM384.3 91.1l.2 .6h-.3zM384.2 120.5h.3l-.2 .6zM286.2 160.7l.1 .6h-.3zM286 182.6h.3l-.1 .6zM290.5 158.5l.2 .6h-.3zM290.4 184.9h.3l-.2 .6z"/>
<path d="M193.9 27.8l.6 .2-.6 .1zM136.4 28l.6-.2v.3zM283.3 27.5l.6 .1-.6 .2zM278.2 27.6l.6-.1v.3zM243.7 20.4l.6 .2-.6 .1zM165.5 20.6l.6-.2v.3zM283.3 149.5l.6 .1-.6 .2zM258.9 149.6l.6-.1v.3zM366.6 170.7l.6 .1-.6 .2zM365.2 170.8l.6-.1v.3z"/>
<path d="M94.9 86.4l.6-.1v.3zM283.3 86.3l.6 .1-.6 .2zM152.4 31.4l.6-.1v.3zM177.8 31.3l.6 .1-.6 .2zM152.4 59l-.1 .6h.3zM165.5 58.7l-.2 .6h.3zM94.9 20.6l.6-.2v.3zM164.9 20.4l.6 .2-.6 .1zM94.9 28l.6-.2v.3zM130.8 27.8l.6 .2-.6 .1zM94.9 149.6l.6-.1v.3zM141.9 149.5l.6 .1-.6 .2zM143.8 172l.6 .1v-.3zM142.5 149.6l.6-.1v.3zM191.9 149.5l.6 .1-.6 .2zM142.5 184.3l-.1 .6h.3zM258.9 184.3l-.2 .6h.3z"/>
<path d="M364.8 123.2l.6-.2v.4zM377.6 123l.6 .2-.6 .2z"/>
<path d="M364.2 123l.6 .2-.6 .2zM351.4 123.2l.6-.2v.4z"/>
<path d="M221.4 149.6l.6-.1v.3zM258.3 149.5l.6 .1-.6 .2zM192.5 149.6l.6-.1v.3zM220.8 149.5l.6 .1-.6 .2zM192.5 149.6l.6-.1v.3zM220.8 149.5l.6 .1-.6 .2z"/>
<path d="M360.2 172.8l.1 .6h-.3zM360 177.2h.3l-.1 .6z"/>
</g>
<g font-size="6.3">
<text x="282.1" y="250.3">名称</text>
<text x="347.1" y="250.3">图号</text>
<text x="282.1" y="260.3">材质</text>
<text x="347.1" y="260.3">质量</text>
<text x="383.3" y="262.1">视</text>
<text x="383.3" y="269.9">图</text>
<text x="282.1" y="270.3">版次</text>
<text x="347.1" y="270.3">比例</text>
</g>
<g font-size="4.2">
<text x="4.8" y="237.6">注意：1.行走平行度（正面+侧面），450行程内，≤±0.03mm，1000行程内，≤±0.05mm。</text>
<text x="12.2" y="243.3">2.本体形变，450行程内，≤±0.03mm，1000行程内，≤±0.05mm。</text>
<text x="18.6" y="251.3">型号/规格</text>
<text x="70.6" y="251.3">GTH5-600-BC-M10-C4</text>
<text x="301.9" y="249.5">GTH5-600-BC-M10-C4</text>
<text x="14.4" y="258.3">螺杆型号/规格</text>
<text x="19.7" y="263.9">有效行程</text>
<text x="63.7" y="258.3">1205</text>
<text x="86.5" y="263.9">600</text>
<text x="89.9" y="258.3">1210</text>
<text x="111.7" y="258.3">1220</text>
<text x="19.7" y="269.5">精度等级</text>
<text x="87.6" y="269.5">C7</text>
<text x="259" y="267">2022/7/23</text>
<text x="19.7" y="275.2">马达容量</text>
<text x="74.9" y="275.2">100W（无刹车）</text>
<text x="15.5" y="280.8">重复定位精度</text>
<text x="86.7" y="280.8">0.02</text>
<text x="9.1" y="286.4">感应开关方式及数量</text>
<text x="72.7" y="286.4">外挂型三只（C4）</text>
<text x="15.5" y="292">建议最快速度</text>
<text x="60.5" y="292">250MM/S</text>
<text x="86.7" y="292">500MM/S</text>
<text x="107.4" y="292">1000MM/S</text>
</g>
<g font-size="4.1">
<text x="263.9" y="173.6">I</text>
<text x="386.4" y="172">I</text>
<text x="382.3" y="177.2">1 : 1</text>
</g>
<g font-size="3.5">
<text x="115.8" y="21.8">141 滑台原点位置</text>
<text x="195.1" y="21.8">600 有效行程</text>
<text x="107.4" y="27.5">73</text>
<text x="114.9" y="27.5">1</text>
<text x="169" y="29.2">116</text>
<text x="285.7" y="28.9">11.50</text>
<text x="298.5" y="28.9">1 滑台极限位置</text>
<text x="101.6" y="31">滑台极限位置</text>
<text x="169.7" y="32.7">52</text>
<text x="184.6" y="48.8" transform="rotate(-90 184.6 48.8)">42</text>
<text x="131.4" y="69.7">4 x M5 贯穿</text>
<text x="167" y="69.8">2 x</text>
<text x="178.6" y="69.8">3 H7</text>
<text x="192.4" y="69.8">7</text>
<text x="191.5" y="87.7">820.20</text>
<text x="385.6" y="106.7" transform="rotate(-90 385.6 106.7)">60</text>
<text x="336.8" y="119.1">基准面</text>
<text x="353.9" y="124.5">26.70</text>
<text x="371.1" y="124.5">27</text>
<text x="115.4" y="150.9">95.20</text>
<text x="166.2" y="150.9">100</text>
<text x="204.9" y="150.9">500</text>
<text x="243.2" y="150.9">75</text>
<text x="268.8" y="150.9">50</text>
<text x="365" y="160.5" transform="rotate(-90 365 160.5)">6</text>
<text x="357.9" y="164.8" transform="rotate(-90 357.9 164.8)">+0.012</text>
<text x="361.4" y="163" transform="rotate(-90 361.4 163)">0</text>
<text x="146.8" y="171.5">2 x</text>
<text x="158.3" y="171.5">5 H7</text>
<text x="172.1" y="171.5">6</text>
<text x="287.5" y="173.5" transform="rotate(-90 287.5 173.5)">45</text>
<text x="291.8" y="173.5" transform="rotate(-90 291.8 173.5)">54</text>
<text x="361.4" y="168.3" transform="rotate(-90 361.4 168.3)">5</text>
<text x="371" y="172.1">2</text>
<text x="118.3" y="190">12 x M5</text>
<text x="136.7" y="190">15</text>
<text x="260.3" y="190">4 x M5</text>
<text x="276.9" y="190">15</text>
<text x="123.6" y="193.6">4.40 贯穿</text>
<text x="264.7" y="193.6">4.40 贯穿</text>
<text x="221.4" y="246.8">1</text>
<text x="221.4" y="251.8">2</text>
<text x="218.8" y="256.8">序号</text>
<text x="232.2" y="256.8">修 订 版 次</text>
<text x="257.5" y="256.8">设计变更编号</text>
<text x="228.2" y="261.8">设</text>
<text x="240.1" y="261.8">计</text>
<text x="252" y="261.8">变</text>
<text x="263.9" y="261.8">更</text>
<text x="219.1" y="266.7">设 计</text>
<text x="368.3" y="269.3">1:2</text>
<text x="219.1" y="271.7">校 核</text>
<text x="219.1" y="276.7">批 准</text>
<text x="222.9" y="282.7">技术要求：</text>
<text x="231.8" y="287.3">1、未标注公差全部 0.1</text>
<text x="231.7" y="291.8">2、未标注倒角全部C0.3</text>
</g>
</svg>
